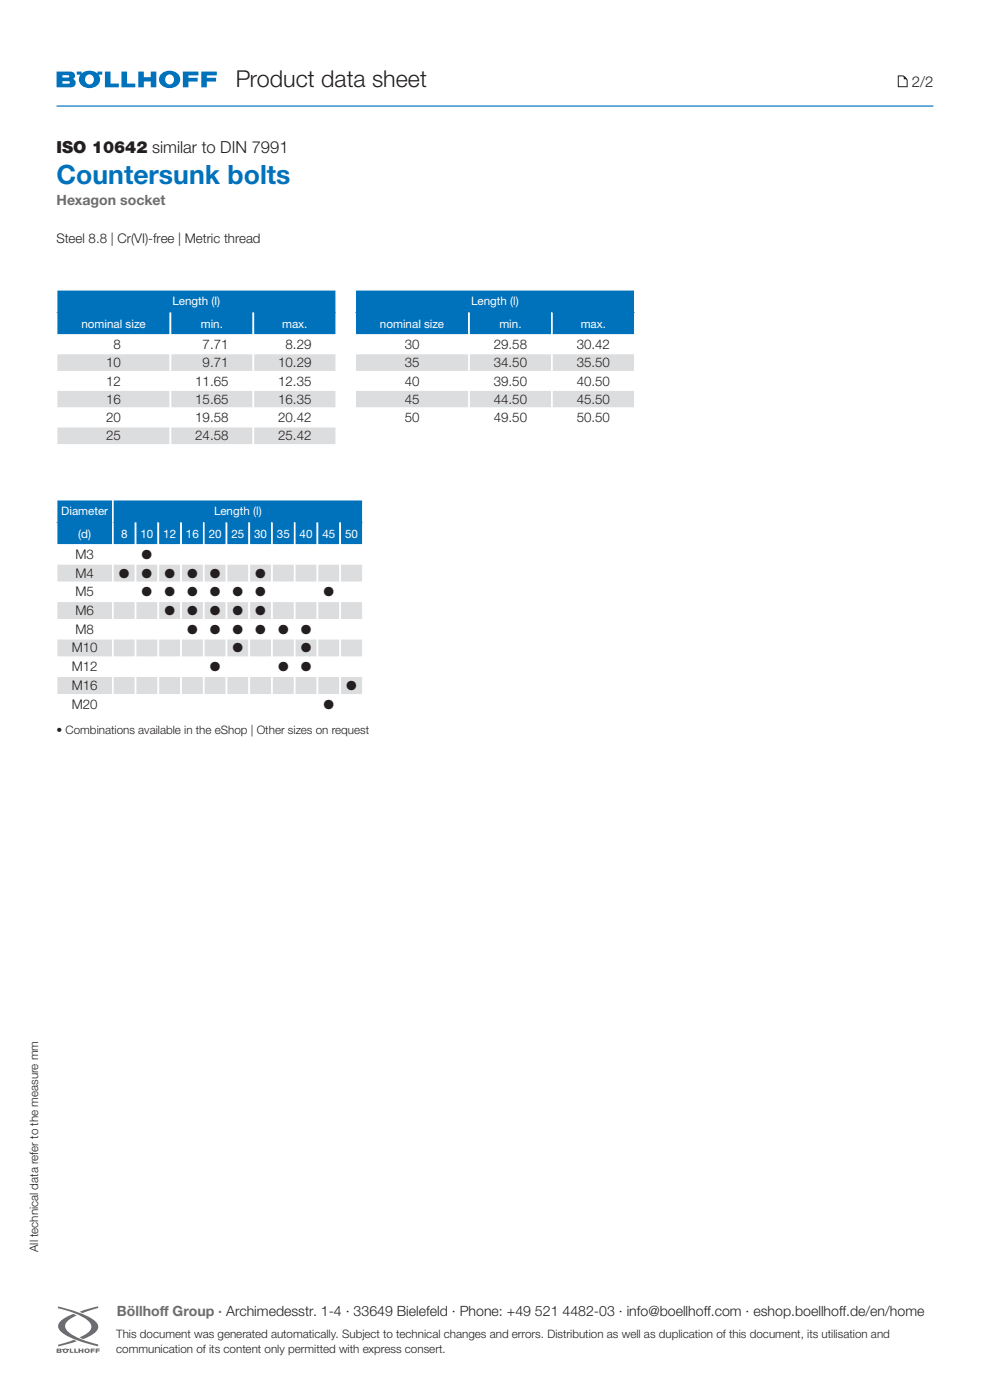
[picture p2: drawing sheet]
<svg xmlns="http://www.w3.org/2000/svg" width="210mm" height="297mm" viewBox="0 0 210 297" stroke-linecap="round" stroke-linejoin="round" font-family="sans-serif">
<!-- layer: Hauptebene -->
<g fill="#0072bc">
<path d="M22.3 15.2h1.1v2.5h1.8v.8h-2.9z"/>
<path d="M29.3 15.2h1.2v1.2h1.5v-1.2h1.2v3.3h-1.2v-1.2h-1.5v1.2h-1.2z"/>
<path d="M38.8 15.2h3.3v.8h-2.1v.5h1.9v.8h-1.9v1.2h-1.2z"/>
<path d="M25.8 15.2h1.1v2.5h1.8v.8h-2.9z"/>
<path d="M42.7 15.2h3.3v.8h-2.1v.5h1.9v.8h-1.9v1.2h-1.2z"/>
</g>
<g fill="#0072bc">
<path d="M13.2 17.2h1.4l.2 .3-.2 .2-1.4 .1zM12 15.2v3.3h3a.95 .95 0 0 0 1-.6 .95 .95 0 0 0-.5-1.2 .81 .81 0 0 0 .4-.7 .81 .81 0 0 0-.5-.7zM13.2 15.9l1.3 .1 .2 .2-.2 .2-1.3 .1z" fill-rule="evenodd"/>
<path d="M34.4 15.5a1.75 1.75 0 0 0-.6 1.9 1.75 1.75 0 0 0 1.6 1.2 2 2 0 0 0 2.2-.4 2 2 0 0 0 .3-2.3 2.58 2.58 0 0 0-3.5-.4zM35.4 16a.99 .99 0 0 1 1.5 .9 .99 .99 0 0 1-1.5 .8 1.17 1.17 0 0 1 0-1.7z" fill-rule="evenodd"/>
<path d="M18.4 16a.99 .99 0 0 1 1.5 .9 .99 .99 0 0 1-1.5 .8 1.17 1.17 0 0 1 0-1.7zM16.3 15.2h1v.4a2.68 2.68 0 0 1 3.4 0v-.4h1v.6h-.8a1.75 1.75 0 0 1-1.3 2.8 2.06 2.06 0 0 1-2.8-2.3l.3-.5h-.8z" fill-rule="evenodd"/>
</g>
<g fill="#6c6d70">
<path d="M19.2 286.1h.9v.2h-.5v.2h.5v.2h-.5v.3h-.4z" fill-rule="evenodd"/>
<path d="M18 286.6a.53 .53 0 0 1 1 0 .53 .53 0 0 1-1 0zM18.3 286.3h.3v.5h-.3z" fill-rule="evenodd"/>
<path d="M13.7 286.3h.4v.5h-.4zM13.4 286.6a.55 .55 0 0 1 1.1 0 .55 .55 0 0 1-1.1 0z" fill-rule="evenodd"/>
<path d="M16.6 286.1h.4v.3h.4v-.3h.3v.9h-.3v-.3h-.4v.3h-.4z" fill-rule="evenodd"/>
<path d="M15.7 286.1h.4v.7h.4v.2h-.8z" fill-rule="evenodd"/>
<path d="M12.3 286.6l.5 .1-.5 .1zM12.3 286.3l.4 .1h-.4zM12 286.1v.9l1-.1v-.7z" fill-rule="evenodd"/>
<path d="M16.9 278.3l3.9-1.2v.4l-3.3 1.1z" fill-rule="evenodd"/>
<path d="M12.3 285.3l3.4-1.1 .6 .3-4 1.1z" fill-rule="evenodd"/>
<path d="M12.3 277.2l3.7 1a11.8 11.8 0 0 1 4.5 2.3l.3 .6v.6l-.2 .5-.6 .6-2.4 1.3-.7-.4a3.2 3.2 0 0 0 2.5-2.2 2.91 2.91 0 0 0-1.8-2.1l-1.9-.9-3.4-1z" fill-rule="evenodd"/>
<path d="M12.6 280.5l.6-.5 1-.7 1.4-.6 .7 .4-1.2 .5a1.72 1.72 0 0 0-1.2 2.3 8.5 8.5 0 0 0 4.7 2.7l2.2 .6v.4l-3.7-1a11.2 11.2 0 0 1-4.4-2.4l-.3-.5-.1-.6z" fill-rule="evenodd"/>
</g>
<g fill="#6c6d70">
<path d="M20.3 286.1h.9v.2h-.6v.2h.5v.2h-.5v.3h-.3z"/>
<path d="M13.2 286.1h.2v.2h-.2z"/>
<path d="M14.4 286.1h.2v.2h-.2z"/>
<path d="M14.8 286.1h.3v.7h.5v.2h-.8z"/>
</g>
<path d="M12 22.5h186" fill="none" stroke="#0072bc" stroke-width=".25"/>
<path d="M12 61.5h59.3v4.8h-59.3z" fill="#0072bc"/>
<path d="M11.8 61.5h59.7M12 61.3v5M71.3 61.3v5" fill="none" stroke="#fff" stroke-width=".35"/>
<path d="M12 66.3h24.2v4.8h-24.2z" fill="#0072bc"/>
<path d="M11.8 71.1h24.5M12 66.3v5M36.2 66.3v5" fill="none" stroke="#fff" stroke-width=".35"/>
<path d="M36.2 66.3h17.5v4.8h-17.5z" fill="#0072bc"/>
<path d="M36 71.1h17.9M36.2 66.3v5M53.7 66.3v5" fill="none" stroke="#fff" stroke-width=".35"/>
<path d="M53.7 66.3h17.6v4.8h-17.6z" fill="#0072bc"/>
<path d="M53.6 71.1h17.9M53.7 66.3v5M71.3 66.3v5" fill="none" stroke="#fff" stroke-width=".35"/>
<path d="M12 71.1h24.2v3.9h-24.2z" fill="#fff"/>
<path d="M11.8 71.1h24.5M11.8 75h24.5M12 70.9v4.3M36.2 70.9v4.3" fill="none" stroke="#fff" stroke-width=".35"/>
<path d="M36.2 71.1h17.5v3.9h-17.5z" fill="#fff"/>
<path d="M36 71.1h17.9M36 75h17.9M36.2 70.9v4.3M53.7 70.9v4.3" fill="none" stroke="#fff" stroke-width=".35"/>
<path d="M53.7 71.1h17.6v3.9h-17.6z" fill="#fff"/>
<path d="M53.6 71.1h17.9M53.6 75h17.9M53.7 70.9v4.3M71.3 70.9v4.3" fill="none" stroke="#fff" stroke-width=".35"/>
<path d="M12 75h24.2v3.9h-24.2z" fill="#dcdddf"/>
<path d="M11.8 75h24.5M11.8 78.9h24.5M12 74.8v4.2M36.2 74.8v4.2" fill="none" stroke="#fff" stroke-width=".35"/>
<path d="M36.2 75h17.5v3.9h-17.5z" fill="#dcdddf"/>
<path d="M36 75h17.9M36 78.9h17.9M36.2 74.8v4.2M53.7 74.8v4.2" fill="none" stroke="#fff" stroke-width=".35"/>
<path d="M53.7 75h17.6v3.9h-17.6z" fill="#dcdddf"/>
<path d="M53.6 75h17.9M53.6 78.9h17.9M53.7 74.8v4.2M71.3 74.8v4.2" fill="none" stroke="#fff" stroke-width=".35"/>
<path d="M12 78.9h24.2v3.9h-24.2z" fill="#fff"/>
<path d="M11.8 78.9h24.5M12 78.7v4.2M36.2 78.7v4.2M11.8 82.8h24.5" fill="none" stroke="#fff" stroke-width=".35"/>
<path d="M36.2 78.9h17.5v3.9h-17.5z" fill="#fff"/>
<path d="M36 78.9h17.9M36.2 78.7v4.2M53.7 78.7v4.2M36 82.8h17.9" fill="none" stroke="#fff" stroke-width=".35"/>
<path d="M53.7 78.9h17.6v3.9h-17.6z" fill="#fff"/>
<path d="M53.6 78.9h17.9M53.7 78.7v4.2M71.3 78.7v4.2M53.6 82.8h17.9" fill="none" stroke="#fff" stroke-width=".35"/>
<path d="M12 82.8h24.2v3.8h-24.2z" fill="#dcdddf"/>
<path d="M11.8 82.8h24.5M11.8 86.6h24.5M12 82.6v4.2M36.2 82.6v4.2" fill="none" stroke="#fff" stroke-width=".35"/>
<path d="M36.2 82.8h17.5v3.8h-17.5z" fill="#dcdddf"/>
<path d="M36 82.8h17.9M36 86.6h17.9M36.2 82.6v4.2M53.7 82.6v4.2" fill="none" stroke="#fff" stroke-width=".35"/>
<path d="M53.7 82.8h17.6v3.8h-17.6z" fill="#dcdddf"/>
<path d="M53.6 82.8h17.9M53.6 86.6h17.9M53.7 82.6v4.2M71.3 82.6v4.2" fill="none" stroke="#fff" stroke-width=".35"/>
<path d="M12 86.6h24.2v3.9h-24.2z" fill="#fff"/>
<path d="M11.8 86.6h24.5M11.8 90.5h24.5M12 86.5v4.2M36.2 86.5v4.2" fill="none" stroke="#fff" stroke-width=".35"/>
<path d="M36.2 86.6h17.5v3.9h-17.5z" fill="#fff"/>
<path d="M36 86.6h17.9M36 90.5h17.9M36.2 86.5v4.2M53.7 86.5v4.2" fill="none" stroke="#fff" stroke-width=".35"/>
<path d="M53.7 86.6h17.6v3.9h-17.6z" fill="#fff"/>
<path d="M53.6 86.6h17.9M53.6 90.5h17.9M53.7 86.5v4.2M71.3 86.5v4.2" fill="none" stroke="#fff" stroke-width=".35"/>
<path d="M12 90.5h24.2v3.9h-24.2z" fill="#dcdddf"/>
<path d="M11.8 90.5h24.5M11.8 94.4h24.5M12 90.3v4.3M36.2 90.3v4.3" fill="none" stroke="#fff" stroke-width=".35"/>
<path d="M36.2 90.5h17.5v3.9h-17.5z" fill="#dcdddf"/>
<path d="M36 90.5h17.9M36 94.4h17.9M36.2 90.3v4.3M53.7 90.3v4.3" fill="none" stroke="#fff" stroke-width=".35"/>
<path d="M53.7 90.5h17.6v3.9h-17.6z" fill="#dcdddf"/>
<path d="M53.6 90.5h17.9M53.6 94.4h17.9M53.7 90.3v4.3M71.3 90.3v4.3" fill="none" stroke="#fff" stroke-width=".35"/>
<path d="M75.3 61.5h59.4v4.8h-59.4z" fill="#0072bc"/>
<path d="M75.2 61.5h59.6M75.3 61.3v5M134.7 61.3v5" fill="none" stroke="#fff" stroke-width=".35"/>
<path d="M75.3 66.3h24.2v4.8h-24.2z" fill="#0072bc"/>
<path d="M75.2 71.1h24.5M75.3 66.3v5M99.5 66.3v5" fill="none" stroke="#fff" stroke-width=".35"/>
<path d="M99.5 66.3h17.6v4.8h-17.6z" fill="#0072bc"/>
<path d="M99.3 71.1h18M99.5 66.3v5M117.1 66.3v5" fill="none" stroke="#fff" stroke-width=".35"/>
<path d="M117.1 66.3h17.6v4.8h-17.6z" fill="#0072bc"/>
<path d="M116.9 71.1h17.9M117.1 66.3v5M134.7 66.3v5" fill="none" stroke="#fff" stroke-width=".35"/>
<path d="M75.3 71.1h24.2v3.9h-24.2z" fill="#fff"/>
<path d="M75.2 71.1h24.5M75.2 75h24.5M75.3 70.9v4.3M99.5 70.9v4.3" fill="none" stroke="#fff" stroke-width=".35"/>
<path d="M99.5 71.1h17.6v3.9h-17.6z" fill="#fff"/>
<path d="M99.3 71.1h18M99.3 75h18M99.5 70.9v4.3M117.1 70.9v4.3" fill="none" stroke="#fff" stroke-width=".35"/>
<path d="M117.1 71.1h17.6v3.9h-17.6z" fill="#fff"/>
<path d="M116.9 71.1h17.9M116.9 75h17.9M117.1 70.9v4.3M134.7 70.9v4.3" fill="none" stroke="#fff" stroke-width=".35"/>
<path d="M75.3 75h24.2v3.9h-24.2z" fill="#dcdddf"/>
<path d="M75.2 75h24.5M75.2 78.9h24.5M75.3 74.8v4.2M99.5 74.8v4.2" fill="none" stroke="#fff" stroke-width=".35"/>
<path d="M99.5 75h17.6v3.9h-17.6z" fill="#dcdddf"/>
<path d="M99.3 75h18M99.3 78.9h18M99.5 74.8v4.2M117.1 74.8v4.2" fill="none" stroke="#fff" stroke-width=".35"/>
<path d="M117.1 75h17.6v3.9h-17.6z" fill="#dcdddf"/>
<path d="M116.9 75h17.9M116.9 78.9h17.9M117.1 74.8v4.2M134.7 74.8v4.2" fill="none" stroke="#fff" stroke-width=".35"/>
<path d="M75.3 78.9h24.2v3.9h-24.2z" fill="#fff"/>
<path d="M75.2 78.9h24.5M75.3 78.7v4.2M99.5 78.7v4.2M75.2 82.8h24.5" fill="none" stroke="#fff" stroke-width=".35"/>
<path d="M99.5 78.9h17.6v3.9h-17.6z" fill="#fff"/>
<path d="M99.3 78.9h18M99.5 78.7v4.2M117.1 78.7v4.2M99.3 82.8h18" fill="none" stroke="#fff" stroke-width=".35"/>
<path d="M117.1 78.9h17.6v3.9h-17.6z" fill="#fff"/>
<path d="M116.9 78.9h17.9M117.1 78.7v4.2M134.7 78.7v4.2M116.9 82.8h17.9" fill="none" stroke="#fff" stroke-width=".35"/>
<path d="M75.3 82.8h24.2v3.8h-24.2z" fill="#dcdddf"/>
<path d="M75.2 82.8h24.5M75.2 86.6h24.5M75.3 82.6v4.2M99.5 82.6v4.2" fill="none" stroke="#fff" stroke-width=".35"/>
<path d="M99.5 82.8h17.6v3.8h-17.6z" fill="#dcdddf"/>
<path d="M99.3 82.8h18M99.3 86.6h18M99.5 82.6v4.2M117.1 82.6v4.2" fill="none" stroke="#fff" stroke-width=".35"/>
<path d="M117.1 82.8h17.6v3.8h-17.6z" fill="#dcdddf"/>
<path d="M116.9 82.8h17.9M116.9 86.6h17.9M117.1 82.6v4.2M134.7 82.6v4.2" fill="none" stroke="#fff" stroke-width=".35"/>
<path d="M75.3 86.6h24.2v3.9h-24.2z" fill="#fff"/>
<path d="M75.2 86.6h24.5M75.2 90.5h24.5M75.3 86.5v4.2M99.5 86.5v4.2" fill="none" stroke="#fff" stroke-width=".35"/>
<path d="M99.5 86.6h17.6v3.9h-17.6z" fill="#fff"/>
<path d="M99.3 86.6h18M99.3 90.5h18M99.5 86.5v4.2M117.1 86.5v4.2" fill="none" stroke="#fff" stroke-width=".35"/>
<path d="M117.1 86.6h17.6v3.9h-17.6z" fill="#fff"/>
<path d="M116.9 86.6h17.9M116.9 90.5h17.9M117.1 86.5v4.2M134.7 86.5v4.2" fill="none" stroke="#fff" stroke-width=".35"/>
<path d="M75.3 90.5h24.2v3.2h-24.2z" fill="#fff"/>
<path d="M75.2 90.5h24.5M75.2 93.7h24.5M75.3 90.3v3.6M99.5 90.3v3.6" fill="none" stroke="#fff" stroke-width=".35"/>
<path d="M75.3 93.7h24.2v3.2h-24.2z" fill="#fff"/>
<path d="M75.2 93.7h24.5M75.2 96.9h24.5M75.3 93.5v3.5M99.5 93.5v3.5" fill="none" stroke="#fff" stroke-width=".35"/>
<path d="M190.4 16v2.5h2.1v-1.5l-.4-.6-.6-.4zM190.7 16.2h.7l.2 .1 .1 .5 .5 .1 .1 1.4h-1.6z" fill="#1a1a18"/>
<path d="M12 106h11.9v4.8h-11.9z" fill="#0072bc"/>
<path d="M11.8 106h12.3M12 105.8v5M23.9 105.8v5" fill="none" stroke="#fff" stroke-width=".35"/>
<path d="M23.9 106h53.1v4.8h-53.1z" fill="#0072bc"/>
<path d="M23.8 106h53.4M23.9 105.8v5M77 105.8v5" fill="none" stroke="#fff" stroke-width=".35"/>
<path d="M12 110.8h11.9v4.8h-11.9z" fill="#0072bc"/>
<path d="M11.8 115.6h12.3M12 110.8v5M23.9 110.8v5" fill="none" stroke="#fff" stroke-width=".35"/>
<path d="M23.9 110.8h4.9v4.8h-4.9z" fill="#0072bc"/>
<path d="M23.8 115.6h5.1M23.9 110.8v5M28.8 110.8v5" fill="none" stroke="#fff" stroke-width=".35"/>
<path d="M28.8 110.8h4.8v4.8h-4.8z" fill="#0072bc"/>
<path d="M28.6 115.6h5.2M28.8 110.8v5M33.6 110.8v5" fill="none" stroke="#fff" stroke-width=".35"/>
<path d="M33.6 110.8h4.8v4.8h-4.8z" fill="#0072bc"/>
<path d="M33.4 115.6h5.2M33.6 110.8v5M38.4 110.8v5" fill="none" stroke="#fff" stroke-width=".35"/>
<path d="M38.4 110.8h4.8v4.8h-4.8z" fill="#0072bc"/>
<path d="M38.2 115.6h5.2M38.4 110.8v5M43.2 110.8v5" fill="none" stroke="#fff" stroke-width=".35"/>
<path d="M43.2 110.8h4.9v4.8h-4.9z" fill="#0072bc"/>
<path d="M43.1 115.6h5.1M43.2 110.8v5M48.1 110.8v5" fill="none" stroke="#fff" stroke-width=".35"/>
<path d="M48.1 110.8h4.8v4.8h-4.8z" fill="#0072bc"/>
<path d="M47.9 115.6h5.2M48.1 110.8v5M52.9 110.8v5" fill="none" stroke="#fff" stroke-width=".35"/>
<path d="M52.9 110.8h4.8v4.8h-4.8z" fill="#0072bc"/>
<path d="M52.7 115.6h5.2M52.9 110.8v5M57.7 110.8v5" fill="none" stroke="#fff" stroke-width=".35"/>
<path d="M57.7 110.8h4.8v4.8h-4.8z" fill="#0072bc"/>
<path d="M57.5 115.6h5.2M57.7 110.8v5M62.5 110.8v5" fill="none" stroke="#fff" stroke-width=".35"/>
<path d="M62.5 110.8h4.8v4.8h-4.8z" fill="#0072bc"/>
<path d="M62.3 115.6h5.2M62.5 110.8v5M67.3 110.8v5" fill="none" stroke="#fff" stroke-width=".35"/>
<path d="M67.3 110.8h4.9v4.8h-4.9z" fill="#0072bc"/>
<path d="M67.2 115.6h5.1M67.3 110.8v5M72.2 110.8v5" fill="none" stroke="#fff" stroke-width=".35"/>
<path d="M72.2 110.8h4.8v4.8h-4.8z" fill="#0072bc"/>
<path d="M72 115.6h5.2M72.2 110.8v5M77 110.8v5" fill="none" stroke="#fff" stroke-width=".35"/>
<path d="M12 115.6h11.9v4h-11.9z" fill="#fff"/>
<path d="M11.8 115.6h12.3M11.8 119.6h12.3M12 115.5v4.3M23.9 115.5v4.3" fill="none" stroke="#fff" stroke-width=".35"/>
<path d="M23.9 115.6h4.9v4h-4.9z" fill="#fff"/>
<path d="M23.8 115.6h5.1M23.8 119.6h5.1M23.9 115.5v4.3M28.8 115.5v4.3" fill="none" stroke="#fff" stroke-width=".35"/>
<path d="M28.8 115.6h4.8v4h-4.8z" fill="#fff"/>
<path d="M28.6 115.6h5.2M28.6 119.6h5.2M28.8 115.5v4.3M33.6 115.5v4.3" fill="none" stroke="#fff" stroke-width=".35"/>
<path d="M33.6 115.6h4.8v4h-4.8z" fill="#fff"/>
<path d="M33.4 115.6h5.2M33.4 119.6h5.2M33.6 115.5v4.3M38.4 115.5v4.3" fill="none" stroke="#fff" stroke-width=".35"/>
<path d="M38.4 115.6h4.8v4h-4.8z" fill="#fff"/>
<path d="M38.2 115.6h5.2M38.2 119.6h5.2M38.4 115.5v4.3M43.2 115.5v4.3" fill="none" stroke="#fff" stroke-width=".35"/>
<path d="M43.2 115.6h4.9v4h-4.9z" fill="#fff"/>
<path d="M43.1 115.6h5.1M43.1 119.6h5.1M43.2 115.5v4.3M48.1 115.5v4.3" fill="none" stroke="#fff" stroke-width=".35"/>
<path d="M48.1 115.6h4.8v4h-4.8z" fill="#fff"/>
<path d="M47.9 115.6h5.2M47.9 119.6h5.2M48.1 115.5v4.3M52.9 115.5v4.3" fill="none" stroke="#fff" stroke-width=".35"/>
<path d="M52.9 115.6h4.8v4h-4.8z" fill="#fff"/>
<path d="M52.7 115.6h5.2M52.7 119.6h5.2M52.9 115.5v4.3M57.7 115.5v4.3" fill="none" stroke="#fff" stroke-width=".35"/>
<path d="M57.7 115.6h4.8v4h-4.8z" fill="#fff"/>
<path d="M57.5 115.6h5.2M57.5 119.6h5.2M57.7 115.5v4.3M62.5 115.5v4.3" fill="none" stroke="#fff" stroke-width=".35"/>
<path d="M62.5 115.6h4.8v4h-4.8z" fill="#fff"/>
<path d="M62.3 115.6h5.2M62.3 119.6h5.2M62.5 115.5v4.3M67.3 115.5v4.3" fill="none" stroke="#fff" stroke-width=".35"/>
<path d="M67.3 115.6h4.9v4h-4.9z" fill="#fff"/>
<path d="M67.2 115.6h5.1M67.2 119.6h5.1M67.3 115.5v4.3M72.2 115.5v4.3" fill="none" stroke="#fff" stroke-width=".35"/>
<path d="M72.2 115.6h4.8v4h-4.8z" fill="#fff"/>
<path d="M72 115.6h5.2M72 119.6h5.2M72.2 115.5v4.3M77 115.5v4.3" fill="none" stroke="#fff" stroke-width=".35"/>
<path d="M12 119.6h11.9v4h-11.9z" fill="#dcdddf"/>
<path d="M11.8 119.6h12.3M12 119.4v4.4M23.9 119.4v4.4M11.8 123.6h12.3" fill="none" stroke="#fff" stroke-width=".35"/>
<path d="M23.9 119.6h4.9v4h-4.9z" fill="#dcdddf"/>
<path d="M23.8 119.6h5.1M23.9 119.4v4.4M28.8 119.4v4.4M23.8 123.6h5.1" fill="none" stroke="#fff" stroke-width=".35"/>
<path d="M28.8 119.6h4.8v4h-4.8z" fill="#dcdddf"/>
<path d="M28.6 119.6h5.2M28.8 119.4v4.4M33.6 119.4v4.4M28.6 123.6h5.2" fill="none" stroke="#fff" stroke-width=".35"/>
<path d="M33.6 119.6h4.8v4h-4.8z" fill="#dcdddf"/>
<path d="M33.4 119.6h5.2M33.6 119.4v4.4M38.4 119.4v4.4M33.4 123.6h5.2" fill="none" stroke="#fff" stroke-width=".35"/>
<path d="M38.4 119.6h4.8v4h-4.8z" fill="#dcdddf"/>
<path d="M38.2 119.6h5.2M38.4 119.4v4.4M43.2 119.4v4.4M38.2 123.6h5.2" fill="none" stroke="#fff" stroke-width=".35"/>
<path d="M43.2 119.6h4.9v4h-4.9z" fill="#dcdddf"/>
<path d="M43.1 119.6h5.1M43.2 119.4v4.4M48.1 119.4v4.4M43.1 123.6h5.1" fill="none" stroke="#fff" stroke-width=".35"/>
<path d="M48.1 119.6h4.8v4h-4.8z" fill="#dcdddf"/>
<path d="M47.9 119.6h5.2M48.1 119.4v4.4M52.9 119.4v4.4M47.9 123.6h5.2" fill="none" stroke="#fff" stroke-width=".35"/>
<path d="M52.9 119.6h4.8v4h-4.8z" fill="#dcdddf"/>
<path d="M52.7 119.6h5.2M52.9 119.4v4.4M57.7 119.4v4.4M52.7 123.6h5.2" fill="none" stroke="#fff" stroke-width=".35"/>
<path d="M57.7 119.6h4.8v4h-4.8z" fill="#dcdddf"/>
<path d="M57.5 119.6h5.2M57.7 119.4v4.4M62.5 119.4v4.4M57.5 123.6h5.2" fill="none" stroke="#fff" stroke-width=".35"/>
<path d="M62.5 119.6h4.8v4h-4.8z" fill="#dcdddf"/>
<path d="M62.3 119.6h5.2M62.5 119.4v4.4M67.3 119.4v4.4M62.3 123.6h5.2" fill="none" stroke="#fff" stroke-width=".35"/>
<path d="M67.3 119.6h4.9v4h-4.9z" fill="#dcdddf"/>
<path d="M67.2 119.6h5.1M67.3 119.4v4.4M72.2 119.4v4.4M67.2 123.6h5.1" fill="none" stroke="#fff" stroke-width=".35"/>
<path d="M72.2 119.6h4.8v4h-4.8z" fill="#dcdddf"/>
<path d="M72 119.6h5.2M72.2 119.4v4.4M77 119.4v4.4M72 123.6h5.2" fill="none" stroke="#fff" stroke-width=".35"/>
<path d="M12 123.6h11.9v4h-11.9z" fill="#fff"/>
<path d="M11.8 123.6h12.3M11.8 127.6h12.3M12 123.4v4.3M23.9 123.4v4.3" fill="none" stroke="#fff" stroke-width=".35"/>
<path d="M23.9 123.6h4.9v4h-4.9z" fill="#fff"/>
<path d="M23.8 123.6h5.1M23.8 127.6h5.1M23.9 123.4v4.3M28.8 123.4v4.3" fill="none" stroke="#fff" stroke-width=".35"/>
<path d="M28.8 123.6h4.8v4h-4.8z" fill="#fff"/>
<path d="M28.6 123.6h5.2M28.6 127.6h5.2M28.8 123.4v4.3M33.6 123.4v4.3" fill="none" stroke="#fff" stroke-width=".35"/>
<path d="M33.6 123.6h4.8v4h-4.8z" fill="#fff"/>
<path d="M33.4 123.6h5.2M33.4 127.6h5.2M33.6 123.4v4.3M38.4 123.4v4.3" fill="none" stroke="#fff" stroke-width=".35"/>
<path d="M38.4 123.6h4.8v4h-4.8z" fill="#fff"/>
<path d="M38.2 123.6h5.2M38.2 127.6h5.2M38.4 123.4v4.3M43.2 123.4v4.3" fill="none" stroke="#fff" stroke-width=".35"/>
<path d="M43.2 123.6h4.9v4h-4.9z" fill="#fff"/>
<path d="M43.1 123.6h5.1M43.1 127.6h5.1M43.2 123.4v4.3M48.1 123.4v4.3" fill="none" stroke="#fff" stroke-width=".35"/>
<path d="M48.1 123.6h4.8v4h-4.8z" fill="#fff"/>
<path d="M47.9 123.6h5.2M47.9 127.6h5.2M48.1 123.4v4.3M52.9 123.4v4.3" fill="none" stroke="#fff" stroke-width=".35"/>
<path d="M52.9 123.6h4.8v4h-4.8z" fill="#fff"/>
<path d="M52.7 123.6h5.2M52.7 127.6h5.2M52.9 123.4v4.3M57.7 123.4v4.3" fill="none" stroke="#fff" stroke-width=".35"/>
<path d="M57.7 123.6h4.8v4h-4.8z" fill="#fff"/>
<path d="M57.5 123.6h5.2M57.5 127.6h5.2M57.7 123.4v4.3M62.5 123.4v4.3" fill="none" stroke="#fff" stroke-width=".35"/>
<path d="M62.5 123.6h4.8v4h-4.8z" fill="#fff"/>
<path d="M62.3 123.6h5.2M62.3 127.6h5.2M62.5 123.4v4.3M67.3 123.4v4.3" fill="none" stroke="#fff" stroke-width=".35"/>
<path d="M67.3 123.6h4.9v4h-4.9z" fill="#fff"/>
<path d="M67.2 123.6h5.1M67.2 127.6h5.1M67.3 123.4v4.3M72.2 123.4v4.3" fill="none" stroke="#fff" stroke-width=".35"/>
<path d="M72.2 123.6h4.8v4h-4.8z" fill="#fff"/>
<path d="M72 123.6h5.2M72 127.6h5.2M72.2 123.4v4.3M77 123.4v4.3" fill="none" stroke="#fff" stroke-width=".35"/>
<path d="M12 127.6h11.9v3.9h-11.9z" fill="#dcdddf"/>
<path d="M11.8 127.6h12.3M11.8 131.5h12.3M12 127.4v4.3M23.9 127.4v4.3" fill="none" stroke="#fff" stroke-width=".35"/>
<path d="M23.9 127.6h4.9v3.9h-4.9z" fill="#dcdddf"/>
<path d="M23.8 127.6h5.1M23.8 131.5h5.1M23.9 127.4v4.3M28.8 127.4v4.3" fill="none" stroke="#fff" stroke-width=".35"/>
<path d="M28.8 127.6h4.8v3.9h-4.8z" fill="#dcdddf"/>
<path d="M28.6 127.6h5.2M28.6 131.5h5.2M28.8 127.4v4.3M33.6 127.4v4.3" fill="none" stroke="#fff" stroke-width=".35"/>
<path d="M33.6 127.6h4.8v3.9h-4.8z" fill="#dcdddf"/>
<path d="M33.4 127.6h5.2M33.4 131.5h5.2M33.6 127.4v4.3M38.4 127.4v4.3" fill="none" stroke="#fff" stroke-width=".35"/>
<path d="M38.4 127.6h4.8v3.9h-4.8z" fill="#dcdddf"/>
<path d="M38.2 127.6h5.2M38.2 131.5h5.2M38.4 127.4v4.3M43.2 127.4v4.3" fill="none" stroke="#fff" stroke-width=".35"/>
<path d="M43.2 127.6h4.9v3.9h-4.9z" fill="#dcdddf"/>
<path d="M43.1 127.6h5.1M43.1 131.5h5.1M43.2 127.4v4.3M48.1 127.4v4.3" fill="none" stroke="#fff" stroke-width=".35"/>
<path d="M48.1 127.6h4.8v3.9h-4.8z" fill="#dcdddf"/>
<path d="M47.9 127.6h5.2M47.9 131.5h5.2M48.1 127.4v4.3M52.9 127.4v4.3" fill="none" stroke="#fff" stroke-width=".35"/>
<path d="M52.9 127.6h4.8v3.9h-4.8z" fill="#dcdddf"/>
<path d="M52.7 127.6h5.2M52.7 131.5h5.2M52.9 127.4v4.3M57.7 127.4v4.3" fill="none" stroke="#fff" stroke-width=".35"/>
<path d="M57.7 127.6h4.8v3.9h-4.8z" fill="#dcdddf"/>
<path d="M57.5 127.6h5.2M57.5 131.5h5.2M57.7 127.4v4.3M62.5 127.4v4.3" fill="none" stroke="#fff" stroke-width=".35"/>
<path d="M62.5 127.6h4.8v3.9h-4.8z" fill="#dcdddf"/>
<path d="M62.3 127.6h5.2M62.3 131.5h5.2M62.5 127.4v4.3M67.3 127.4v4.3" fill="none" stroke="#fff" stroke-width=".35"/>
<path d="M67.3 127.6h4.9v3.9h-4.9z" fill="#dcdddf"/>
<path d="M67.2 127.6h5.1M67.2 131.5h5.1M67.3 127.4v4.3M72.2 127.4v4.3" fill="none" stroke="#fff" stroke-width=".35"/>
<path d="M72.2 127.6h4.8v3.9h-4.8z" fill="#dcdddf"/>
<path d="M72 127.6h5.2M72 131.5h5.2M72.2 127.4v4.3M77 127.4v4.3" fill="none" stroke="#fff" stroke-width=".35"/>
<path d="M12 131.5h11.9v4h-11.9z" fill="#fff"/>
<path d="M11.8 131.5h12.3M11.8 135.5h12.3M12 131.4v4.3M23.9 131.4v4.3" fill="none" stroke="#fff" stroke-width=".35"/>
<path d="M23.9 131.5h4.9v4h-4.9z" fill="#fff"/>
<path d="M23.8 131.5h5.1M23.8 135.5h5.1M23.9 131.4v4.3M28.8 131.4v4.3" fill="none" stroke="#fff" stroke-width=".35"/>
<path d="M28.8 131.5h4.8v4h-4.8z" fill="#fff"/>
<path d="M28.6 131.5h5.2M28.6 135.5h5.2M28.8 131.4v4.3M33.6 131.4v4.3" fill="none" stroke="#fff" stroke-width=".35"/>
<path d="M33.6 131.5h4.8v4h-4.8z" fill="#fff"/>
<path d="M33.4 131.5h5.2M33.4 135.5h5.2M33.6 131.4v4.3M38.4 131.4v4.3" fill="none" stroke="#fff" stroke-width=".35"/>
<path d="M38.4 131.5h4.8v4h-4.8z" fill="#fff"/>
<path d="M38.2 131.5h5.2M38.2 135.5h5.2M38.4 131.4v4.3M43.2 131.4v4.3" fill="none" stroke="#fff" stroke-width=".35"/>
<path d="M43.2 131.5h4.9v4h-4.9z" fill="#fff"/>
<path d="M43.1 131.5h5.1M43.1 135.5h5.1M43.2 131.4v4.3M48.1 131.4v4.3" fill="none" stroke="#fff" stroke-width=".35"/>
<path d="M48.1 131.5h4.8v4h-4.8z" fill="#fff"/>
<path d="M47.9 131.5h5.2M47.9 135.5h5.2M48.1 131.4v4.3M52.9 131.4v4.3" fill="none" stroke="#fff" stroke-width=".35"/>
<path d="M52.9 131.5h4.8v4h-4.8z" fill="#fff"/>
<path d="M52.7 131.5h5.2M52.7 135.5h5.2M52.9 131.4v4.3M57.7 131.4v4.3" fill="none" stroke="#fff" stroke-width=".35"/>
<path d="M57.7 131.5h4.8v4h-4.8z" fill="#fff"/>
<path d="M57.5 131.5h5.2M57.5 135.5h5.2M57.7 131.4v4.3M62.5 131.4v4.3" fill="none" stroke="#fff" stroke-width=".35"/>
<path d="M62.5 131.5h4.8v4h-4.8z" fill="#fff"/>
<path d="M62.3 131.5h5.2M62.3 135.5h5.2M62.5 131.4v4.3M67.3 131.4v4.3" fill="none" stroke="#fff" stroke-width=".35"/>
<path d="M67.3 131.5h4.9v4h-4.9z" fill="#fff"/>
<path d="M67.2 131.5h5.1M67.2 135.5h5.1M67.3 131.4v4.3M72.2 131.4v4.3" fill="none" stroke="#fff" stroke-width=".35"/>
<path d="M72.2 131.5h4.8v4h-4.8z" fill="#fff"/>
<path d="M72 131.5h5.2M72 135.5h5.2M72.2 131.4v4.3M77 131.4v4.3" fill="none" stroke="#fff" stroke-width=".35"/>
<path d="M12 135.5h11.9v4h-11.9z" fill="#dcdddf"/>
<path d="M11.8 135.5h12.3M11.8 139.5h12.3M12 135.3v4.3M23.9 135.3v4.3" fill="none" stroke="#fff" stroke-width=".35"/>
<path d="M23.9 135.5h4.9v4h-4.9z" fill="#dcdddf"/>
<path d="M23.8 135.5h5.1M23.8 139.5h5.1M23.9 135.3v4.3M28.8 135.3v4.3" fill="none" stroke="#fff" stroke-width=".35"/>
<path d="M28.8 135.5h4.8v4h-4.8z" fill="#dcdddf"/>
<path d="M28.6 135.5h5.2M28.6 139.5h5.2M28.8 135.3v4.3M33.6 135.3v4.3" fill="none" stroke="#fff" stroke-width=".35"/>
<path d="M33.6 135.5h4.8v4h-4.8z" fill="#dcdddf"/>
<path d="M33.4 135.5h5.2M33.4 139.5h5.2M33.6 135.3v4.3M38.4 135.3v4.3" fill="none" stroke="#fff" stroke-width=".35"/>
<path d="M38.4 135.5h4.8v4h-4.8z" fill="#dcdddf"/>
<path d="M38.2 135.5h5.2M38.2 139.5h5.2M38.4 135.3v4.3M43.2 135.3v4.3" fill="none" stroke="#fff" stroke-width=".35"/>
<path d="M43.2 135.5h4.9v4h-4.9z" fill="#dcdddf"/>
<path d="M43.1 135.5h5.1M43.1 139.5h5.1M43.2 135.3v4.3M48.1 135.3v4.3" fill="none" stroke="#fff" stroke-width=".35"/>
<path d="M48.1 135.5h4.8v4h-4.8z" fill="#dcdddf"/>
<path d="M47.9 135.5h5.2M47.9 139.5h5.2M48.1 135.3v4.3M52.9 135.3v4.3" fill="none" stroke="#fff" stroke-width=".35"/>
<path d="M52.9 135.5h4.8v4h-4.8z" fill="#dcdddf"/>
<path d="M52.7 135.5h5.2M52.7 139.5h5.2M52.9 135.3v4.3M57.7 135.3v4.3" fill="none" stroke="#fff" stroke-width=".35"/>
<path d="M57.7 135.5h4.8v4h-4.8z" fill="#dcdddf"/>
<path d="M57.5 135.5h5.2M57.5 139.5h5.2M57.7 135.3v4.3M62.5 135.3v4.3" fill="none" stroke="#fff" stroke-width=".35"/>
<path d="M62.5 135.5h4.8v4h-4.8z" fill="#dcdddf"/>
<path d="M62.3 135.5h5.2M62.3 139.5h5.2M62.5 135.3v4.3M67.3 135.3v4.3" fill="none" stroke="#fff" stroke-width=".35"/>
<path d="M67.3 135.5h4.9v4h-4.9z" fill="#dcdddf"/>
<path d="M67.2 135.5h5.1M67.2 139.5h5.1M67.3 135.3v4.3M72.2 135.3v4.3" fill="none" stroke="#fff" stroke-width=".35"/>
<path d="M72.2 135.5h4.8v4h-4.8z" fill="#dcdddf"/>
<path d="M72 135.5h5.2M72 139.5h5.2M72.2 135.3v4.3M77 135.3v4.3" fill="none" stroke="#fff" stroke-width=".35"/>
<path d="M12 139.5h11.9v3.9h-11.9z" fill="#fff"/>
<path d="M11.8 139.5h12.3M12 139.3v4.3M23.9 139.3v4.3M11.8 143.4h12.3" fill="none" stroke="#fff" stroke-width=".35"/>
<path d="M23.9 139.5h4.9v3.9h-4.9z" fill="#fff"/>
<path d="M23.8 139.5h5.1M23.9 139.3v4.3M28.8 139.3v4.3M23.8 143.4h5.1" fill="none" stroke="#fff" stroke-width=".35"/>
<path d="M28.8 139.5h4.8v3.9h-4.8z" fill="#fff"/>
<path d="M28.6 139.5h5.2M28.8 139.3v4.3M33.6 139.3v4.3M28.6 143.4h5.2" fill="none" stroke="#fff" stroke-width=".35"/>
<path d="M33.6 139.5h4.8v3.9h-4.8z" fill="#fff"/>
<path d="M33.4 139.5h5.2M33.6 139.3v4.3M38.4 139.3v4.3M33.4 143.4h5.2" fill="none" stroke="#fff" stroke-width=".35"/>
<path d="M38.4 139.5h4.8v3.9h-4.8z" fill="#fff"/>
<path d="M38.2 139.5h5.2M38.4 139.3v4.3M43.2 139.3v4.3M38.2 143.4h5.2" fill="none" stroke="#fff" stroke-width=".35"/>
<path d="M43.2 139.5h4.9v3.9h-4.9z" fill="#fff"/>
<path d="M43.1 139.5h5.1M43.2 139.3v4.3M48.1 139.3v4.3M43.1 143.4h5.1" fill="none" stroke="#fff" stroke-width=".35"/>
<path d="M48.1 139.5h4.8v3.9h-4.8z" fill="#fff"/>
<path d="M47.9 139.5h5.2M48.1 139.3v4.3M52.9 139.3v4.3M47.9 143.4h5.2" fill="none" stroke="#fff" stroke-width=".35"/>
<path d="M52.9 139.5h4.8v3.9h-4.8z" fill="#fff"/>
<path d="M52.7 139.5h5.2M52.9 139.3v4.3M57.7 139.3v4.3M52.7 143.4h5.2" fill="none" stroke="#fff" stroke-width=".35"/>
<path d="M57.7 139.5h4.8v3.9h-4.8z" fill="#fff"/>
<path d="M57.5 139.5h5.2M57.7 139.3v4.3M62.5 139.3v4.3M57.5 143.4h5.2" fill="none" stroke="#fff" stroke-width=".35"/>
<path d="M62.5 139.5h4.8v3.9h-4.8z" fill="#fff"/>
<path d="M62.3 139.5h5.2M62.5 139.3v4.3M67.3 139.3v4.3M62.3 143.4h5.2" fill="none" stroke="#fff" stroke-width=".35"/>
<path d="M67.3 139.5h4.9v3.9h-4.9z" fill="#fff"/>
<path d="M67.2 139.5h5.1M67.3 139.3v4.3M72.2 139.3v4.3M67.2 143.4h5.1" fill="none" stroke="#fff" stroke-width=".35"/>
<path d="M72.2 139.5h4.8v3.9h-4.8z" fill="#fff"/>
<path d="M72 139.5h5.2M72.2 139.3v4.3M77 139.3v4.3M72 143.4h5.2" fill="none" stroke="#fff" stroke-width=".35"/>
<path d="M12 143.4h11.9v4h-11.9z" fill="#dcdddf"/>
<path d="M11.8 143.4h12.3M11.8 147.4h12.3M12 143.3v4.3M23.9 143.3v4.3" fill="none" stroke="#fff" stroke-width=".35"/>
<path d="M23.9 143.4h4.9v4h-4.9z" fill="#dcdddf"/>
<path d="M23.8 143.4h5.1M23.8 147.4h5.1M23.9 143.3v4.3M28.8 143.3v4.3" fill="none" stroke="#fff" stroke-width=".35"/>
<path d="M28.8 143.4h4.8v4h-4.8z" fill="#dcdddf"/>
<path d="M28.6 143.4h5.2M28.6 147.4h5.2M28.8 143.3v4.3M33.6 143.3v4.3" fill="none" stroke="#fff" stroke-width=".35"/>
<path d="M33.6 143.4h4.8v4h-4.8z" fill="#dcdddf"/>
<path d="M33.4 143.4h5.2M33.4 147.4h5.2M33.6 143.3v4.3M38.4 143.3v4.3" fill="none" stroke="#fff" stroke-width=".35"/>
<path d="M38.4 143.4h4.8v4h-4.8z" fill="#dcdddf"/>
<path d="M38.2 143.4h5.2M38.2 147.4h5.2M38.4 143.3v4.3M43.2 143.3v4.3" fill="none" stroke="#fff" stroke-width=".35"/>
<path d="M43.2 143.4h4.9v4h-4.9z" fill="#dcdddf"/>
<path d="M43.1 143.4h5.1M43.1 147.4h5.1M43.2 143.3v4.3M48.1 143.3v4.3" fill="none" stroke="#fff" stroke-width=".35"/>
<path d="M48.1 143.4h4.8v4h-4.8z" fill="#dcdddf"/>
<path d="M47.9 143.4h5.2M47.9 147.4h5.2M48.1 143.3v4.3M52.9 143.3v4.3" fill="none" stroke="#fff" stroke-width=".35"/>
<path d="M52.9 143.4h4.8v4h-4.8z" fill="#dcdddf"/>
<path d="M52.7 143.4h5.2M52.7 147.4h5.2M52.9 143.3v4.3M57.7 143.3v4.3" fill="none" stroke="#fff" stroke-width=".35"/>
<path d="M57.7 143.4h4.8v4h-4.8z" fill="#dcdddf"/>
<path d="M57.5 143.4h5.2M57.5 147.4h5.2M57.7 143.3v4.3M62.5 143.3v4.3" fill="none" stroke="#fff" stroke-width=".35"/>
<path d="M62.5 143.4h4.8v4h-4.8z" fill="#dcdddf"/>
<path d="M62.3 143.4h5.2M62.3 147.4h5.2M62.5 143.3v4.3M67.3 143.3v4.3" fill="none" stroke="#fff" stroke-width=".35"/>
<path d="M67.3 143.4h4.9v4h-4.9z" fill="#dcdddf"/>
<path d="M67.2 143.4h5.1M67.2 147.4h5.1M67.3 143.3v4.3M72.2 143.3v4.3" fill="none" stroke="#fff" stroke-width=".35"/>
<path d="M72.2 143.4h4.8v4h-4.8z" fill="#dcdddf"/>
<path d="M72 143.4h5.2M72 147.4h5.2M72.2 143.3v4.3M77 143.3v4.3" fill="none" stroke="#fff" stroke-width=".35"/>
<path d="M12 147.4h11.9v4h-11.9z" fill="#fff"/>
<path d="M11.8 151.4h12.3M11.8 147.4h12.3M12 147.2v4.4M23.9 147.2v4.4" fill="none" stroke="#fff" stroke-width=".35"/>
<path d="M23.9 147.4h4.9v4h-4.9z" fill="#fff"/>
<path d="M23.8 147.4h5.1M23.8 151.4h5.1M23.9 147.2v4.4M28.8 147.2v4.4" fill="none" stroke="#fff" stroke-width=".35"/>
<path d="M28.8 147.4h4.8v4h-4.8z" fill="#fff"/>
<path d="M28.6 147.4h5.2M28.6 151.4h5.2M28.8 147.2v4.4M33.6 147.2v4.4" fill="none" stroke="#fff" stroke-width=".35"/>
<path d="M33.6 147.4h4.8v4h-4.8z" fill="#fff"/>
<path d="M33.4 147.4h5.2M33.4 151.4h5.2M33.6 147.2v4.4M38.4 147.2v4.4" fill="none" stroke="#fff" stroke-width=".35"/>
<path d="M38.4 147.4h4.8v4h-4.8z" fill="#fff"/>
<path d="M38.2 147.4h5.2M38.2 151.4h5.2M38.4 147.2v4.4M43.2 147.2v4.4" fill="none" stroke="#fff" stroke-width=".35"/>
<path d="M43.2 147.4h4.9v4h-4.9z" fill="#fff"/>
<path d="M43.1 147.4h5.1M43.1 151.4h5.1M43.2 147.2v4.4M48.1 147.2v4.4" fill="none" stroke="#fff" stroke-width=".35"/>
<path d="M48.1 147.4h4.8v4h-4.8z" fill="#fff"/>
<path d="M47.9 147.4h5.2M47.9 151.4h5.2M48.1 147.2v4.4M52.9 147.2v4.4" fill="none" stroke="#fff" stroke-width=".35"/>
<path d="M52.9 147.4h4.8v4h-4.8z" fill="#fff"/>
<path d="M52.7 147.4h5.2M52.7 151.4h5.2M52.9 147.2v4.4M57.7 147.2v4.4" fill="none" stroke="#fff" stroke-width=".35"/>
<path d="M57.7 147.4h4.8v4h-4.8z" fill="#fff"/>
<path d="M57.5 147.4h5.2M57.5 151.4h5.2M57.7 147.2v4.4M62.5 147.2v4.4" fill="none" stroke="#fff" stroke-width=".35"/>
<path d="M62.5 147.4h4.8v4h-4.8z" fill="#fff"/>
<path d="M62.3 147.4h5.2M62.3 151.4h5.2M62.5 147.2v4.4M67.3 147.2v4.4" fill="none" stroke="#fff" stroke-width=".35"/>
<path d="M67.3 147.4h4.9v4h-4.9z" fill="#fff"/>
<path d="M67.2 147.4h5.1M67.2 151.4h5.1M67.3 147.2v4.4M72.2 147.2v4.4" fill="none" stroke="#fff" stroke-width=".35"/>
<path d="M72.2 147.4h4.8v4h-4.8z" fill="#fff"/>
<path d="M72 147.4h5.2M72 151.4h5.2M72.2 147.2v4.4M77 147.2v4.4" fill="none" stroke="#fff" stroke-width=".35"/>
<text font-size="5.6" fill="#0072bc" x="12" y="39">Countersunk bolts</text>
<g font-size="5.6" fill="#231f20">
<text x="29.8" y="119.6">•</text>
<text x="24.9" y="123.6">•</text>
<text x="29.8" y="123.6">•</text>
<text x="34.6" y="123.6">•</text>
<text x="39.4" y="123.6">•</text>
<text x="44.2" y="123.6">•</text>
<text x="53.9" y="123.6">•</text>
<text x="29.8" y="127.6">•</text>
<text x="34.6" y="127.6">•</text>
<text x="34.6" y="131.5">•</text>
<text x="39.4" y="127.6">•</text>
<text x="39.4" y="131.5">•</text>
<text x="44.2" y="127.6">•</text>
<text x="44.2" y="131.5">•</text>
<text x="49.1" y="127.6">•</text>
<text x="49.1" y="131.5">•</text>
<text x="53.9" y="127.6">•</text>
<text x="53.9" y="131.5">•</text>
<text x="68.3" y="127.6">•</text>
<text x="39.4" y="135.5">•</text>
<text x="44.2" y="135.5">•</text>
<text x="49.1" y="135.5">•</text>
<text x="53.9" y="135.5">•</text>
<text x="58.7" y="135.5">•</text>
<text x="63.5" y="135.5">•</text>
<text x="44.2" y="143.4">•</text>
<text x="49.1" y="139.5">•</text>
<text x="58.7" y="143.4">•</text>
<text x="63.5" y="139.5">•</text>
<text x="63.5" y="143.4">•</text>
<text x="73.2" y="147.4">•</text>
<text x="68.3" y="151.4">•</text>
</g>
<text font-size="4.9" fill="#231f20" x="50" y="18.5">Product data sheet</text>
<text font-size="3.5" fill="#231f20" x="12" y="32.5">ISO 10642 similar to DIN 7991</text>
<text font-size="3.2" fill="#231f20" x="193.4" y="18.5">2/2</text>
<g font-size="3" fill="#6c6d70">
<text x="12" y="43.4">Hexagon socket</text>
<text x="24.8" y="279.1">Böllhof</text>
<text x="33.9" y="279.1">f Group · Archimedesstr. 1-4 · 33649 Bielefeld · Phone: +49 521 4482-03 · info@boellhof</text>
</g>
<g font-size="3" fill="#231f20">
<text x="149.3" y="279.1">f.com · eshop.boellhof</text>
<text x="178" y="279.1">f.de/en/home</text>
</g>
<g font-size="2.8" fill="#231f20">
<text x="12" y="51.6">Steel 8.8 | Cr(VI)-free | Metric thread</text>
<text x="22.5" y="77.9">10</text>
<text x="24.1" y="74">8</text>
<text x="43" y="74">7.71</text>
<text x="43" y="77.9">9.71</text>
<text x="59" y="77.9">10.29</text>
<text x="60.6" y="74">8.29</text>
<text x="85.8" y="74">30</text>
<text x="85.8" y="77.9">35</text>
<text x="104.8" y="74">29.58</text>
<text x="104.8" y="77.9">34.50</text>
<text x="122.3" y="74">30.42</text>
<text x="122.3" y="77.9">35.50</text>
<text x="22.5" y="81.8">12</text>
<text x="41.4" y="81.8">11.65</text>
<text x="59" y="81.8">12.35</text>
<text x="85.8" y="81.8">40</text>
<text x="104.8" y="81.8">39.50</text>
<text x="122.3" y="81.8">40.50</text>
<text x="22.5" y="85.7">16</text>
<text x="22.5" y="89.5">20</text>
<text x="41.4" y="85.7">15.65</text>
<text x="41.4" y="89.5">19.58</text>
<text x="59" y="85.7">16.35</text>
<text x="59" y="89.5">20.42</text>
<text x="85.8" y="85.7">45</text>
<text x="85.8" y="89.5">50</text>
<text x="104.8" y="85.7">44.50</text>
<text x="104.8" y="89.5">49.50</text>
<text x="122.3" y="85.7">45.50</text>
<text x="122.3" y="89.5">50.50</text>
<text x="22.5" y="93.4">25</text>
<text x="41.4" y="93.4">24.58</text>
<text x="59" y="93.4">25.42</text>
<text x="16" y="118.6">M3</text>
<text x="16" y="122.5">M4</text>
<text x="16" y="126.5">M5</text>
<text x="16" y="130.5">M6</text>
<text x="16" y="134.4">M8</text>
<text x="15.2" y="138.4">M10</text>
<text x="15.2" y="142.4">M12</text>
<text x="15.2" y="146.4">M16</text>
<text x="15.2" y="150.3">M20</text>
</g>
<g font-size="2.5" fill="#fff">
<text x="36.6" y="64.7">Length (l)</text>
<text x="99.9" y="64.7">Length (l)</text>
<text x="17.3" y="69.5">nominal size</text>
<text x="42.6" y="69.5">min.</text>
<text x="59.8" y="69.5">max.</text>
<text x="80.6" y="69.5">nominal size</text>
<text x="105.9" y="69.5">min.</text>
<text x="123.2" y="69.5">max.</text>
<text x="13" y="109.2">Diameter</text>
<text x="45.4" y="109.2">Length (l)</text>
<text x="16.6" y="114">(d)</text>
<text x="25.7" y="114">8</text>
<text x="29.8" y="114">10</text>
<text x="34.6" y="114">12</text>
<text x="39.4" y="114">16</text>
<text x="44.3" y="114">20</text>
<text x="49.1" y="114">25</text>
<text x="53.9" y="114">30</text>
<text x="58.7" y="114">35</text>
<text x="63.6" y="114">40</text>
<text x="68.4" y="114">45</text>
<text x="73.2" y="114">50</text>
</g>
<g font-size="2.5" fill="#231f20">
<text x="12" y="155.6">• Combinations available in the eShop | Other sizes on request</text>
<text x="8.1" y="265.6" transform="rotate(-90 8.1 265.6)">All technical data refer to the measure mm</text>
<text x="24.7" y="283.8">This document was generated automatically. Subject to technical changes and errors. Distribution as well as duplication of this document, its utilisation and</text>
<text x="24.7" y="286.9">communication of its content only permitted with express consert.</text>
</g>
</svg>
